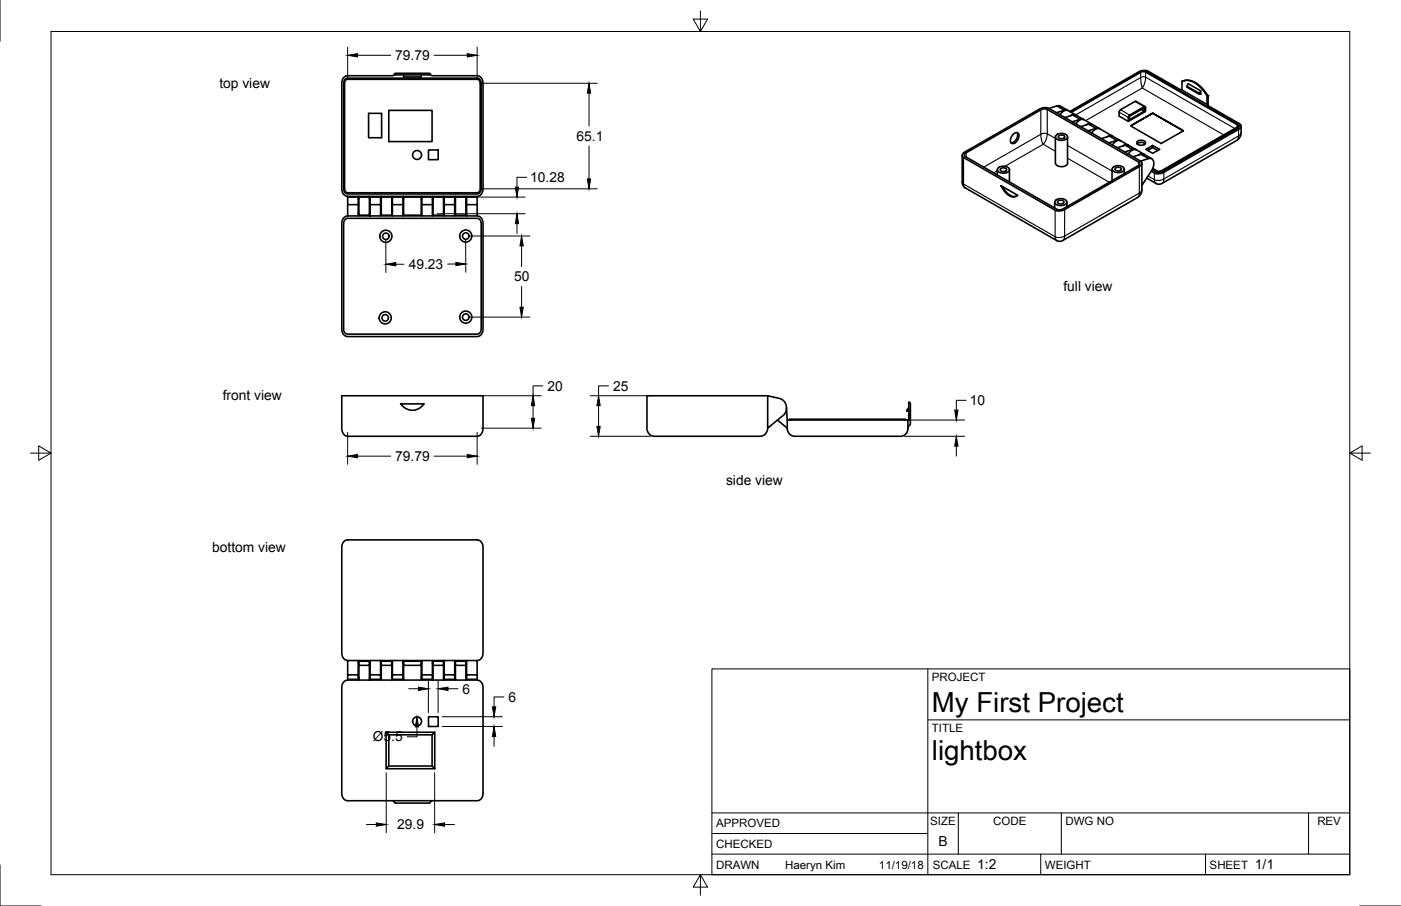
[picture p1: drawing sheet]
<svg xmlns="http://www.w3.org/2000/svg" width="432mm" height="279mm" viewBox="0 0 432 279" stroke-linecap="round" stroke-linejoin="round" font-family="sans-serif">
<!-- layer: Visible -->
<g fill="none" stroke="#000" stroke-width=".5">
<path d="M106.4 24.4l.8-.3h39.9a1.38 1.38 0 0 1 1.2 1.6v32.5a1.49 1.49 0 0 1-1.2 1.6h-39.9a1.47 1.47 0 0 1-1.3-1.6v-32.5zM106.5 24.7l.5-.2h40.1a1.04 1.04 0 0 1 .9 1.2v32.7a1.07 1.07 0 0 1-.9 1h-39.9a1.09 1.09 0 0 1-1-1.2v-32.7zM113.6 35h4v7.5h-4zM119.8 34h13.4v9.7h-13.4zM121.7 22.7l-.8 .7h-13.7a2.04 2.04 0 0 0-1.9 2.3v32.5a2.17 2.17 0 0 0 1.9 2.4h39.9a2.12 2.12 0 0 0 1.8-2.4v-32.5a2.12 2.12 0 0 0-1.8-2.3h-13.8l-.7-.7M121.7 22.7l10.7-.1 .2 .5h-10.9zM124.4 23.1v.6h5.4v-.6M325.7 32.7l-2.4 .7M326.7 35.4a2.14 2.14 0 0 1 2.5-1.3l2.3 1.3M328.1 34l-2.5 .8M329.1 34l-2.6-1.4-.8 .1 2.4 1.3 1 .1M329.9 34.5l21.5-12.3 1.4-.3 28.8 16.4a.61 .61 0 0 1 .3 .7 .61 .61 0 0 1-.6 .4l-23.2 13.4-1.2 .2-1.7-.8"/>
<path d="M330.2 34.6l21.4-12.3 1-.2 28.7 16.4a.47 .47 0 0 1 .2 .5 .47 .47 0 0 1-.4 .3l-23.2 13.4-1 .1-1.6-.9M330.6 35.5l-2.4 .7M331.6 35.5l-.8-.2-.9 .4M331.6 38.2a2.14 2.14 0 0 1 2.5-1.3l2.3 1.3M332.9 36.8l-2.4 .8M333.9 36.8l-2.2-1.3h-1.1l2.3 1.3 1.1 .1M335.5 38.3l-2.4 .8M336.5 38.3l-.8-.2-.9 .4M337.8 39.6l-2.5 .8M338.8 39.6l-2.3-1.3h-1l2.3 1.3 1.1 .1M344.9 34.6v1.2l2.8 1.6M348.5 38.8l9.4 5.5 6.8-4-9.4-5.4 9.4 5.4"/>
<path d="M348.5 38.8l6.8-3.9zM350.1 31.3l2.8 1.6M350.1 31.2l-4.7 2.6-.5 .8M351.8 33.7l.9 .6-4.6 2.6v-1l4.6-2.7v1.1M353.1 33.1l-.2-.3-.3 .1-4.4 2.6-.4 .4-.1 1.5 5.4-3v-1.2M364.3 27.7l-.7-.1-9.7-5.6a3.3 3.3 0 0 0-3 .2l-21.2 12.2M364.3 25.1h.1M364.4 25.1l1.5-.4 1.3 .2 1.4 .6 1.5 1.3 2.2 2.7v3M365.8 26.6l3.9 2.2 .4-.8M366.2 25.8l3.9 2.2v1.1h-.4l-3.9-2.2zM369.7 28.8v.3M372 32.2v-2.6a7.8 7.8 0 0 0-6.7-4.8l-1 .3v2.7l7.7 4.4 .3-.1v.5l9.8 5.6a.92 .92 0 0 1 .4 1 .92 .92 0 0 1-.8 .7l-23 13.2a3.4 3.4 0 0 1-3.9-.3"/>
<path d="M372 29.6l.3-.1v2.6M381.9 38.8l-.1 .4-.5 .4-23 13.3-1.6 .3-1.6-.9M382.5 38.9v2.6l-1 1.6-23.3 13.4a1.92 1.92 0 0 1-1.9 .1l-2.9-1.7M132.1 46.2h3v3h-3zM296.6 47.9v8.2a1.99 1.99 0 0 0 .9 1.9l28.2 16.2a1.87 1.87 0 0 0 1.9-.1l23.4-13.5 .7-1 .2-.8v-8.5M296.8 47.3l23.6-13.7a3.2 3.2 0 0 1 2.9-.2l28.2 16.3a.92 .92 0 0 1 .4 1 .92 .92 0 0 1-.8 .7l-23 13.2a3.3 3.3 0 0 1-2.9 .2l-28.2-16.2-.4-.6zM297.4 47.4l23.6-13.6 1.2-.2 28.8 16.4a.62 .62 0 0 1 .3 .6 .62 .62 0 0 1-.6 .5l-23 13.3a2.14 2.14 0 0 1-2 .1l-28.2-16.2-.3-.4zM307.4 52.3v1.7M307.6 51.9a2.47 2.47 0 0 1 3.5 .3 2.03 2.03 0 0 1-3.2 .9 .78 .78 0 0 1-.3-1.2zM308.3 52.1a1.03 1.03 0 0 1 1.1-.4 1.03 1.03 0 0 1 .8 .9 1.03 1.03 0 0 1-1.1 .4 1.03 1.03 0 0 1-.8-.9zM308.5 57.3l5.2 2.9a2.59 2.59 0 0 1-3.8-.8zM309 57.6a4.3 4.3 0 0 0 4 3l.4-.2"/>
<path d="M311.1 52.3v3.8M312.4 41.3a.94 .94 0 0 1 1.3-.3 .94 .94 0 0 1 .3 1.3 1.95 1.95 0 0 1-2.3 1.8l-.2-1.2zM313.5 40.9a2.4 2.4 0 0 1-1.9 3.2M325.3 42.2v8.1a2.16 2.16 0 0 0 3.7 0v-8.1M325.5 41.7a2.47 2.47 0 0 1 3.5 .3 2.03 2.03 0 0 1-3.1 1 .78 .78 0 0 1-.4-1.3zM326.2 42a1.03 1.03 0 0 1 1.1-.4 1.03 1.03 0 0 1 .8 .8 1.03 1.03 0 0 1-1.1 .4 1.03 1.03 0 0 1-.8-.8zM336.4 41a2.22 2.22 0 0 1 2.6-1.3l3.8 2.2M341.9 42l-2.4 .7M342.7 52.2v3.5M342.9 42l-.8-.2-.9 .4M342.9 44.7a2.14 2.14 0 0 1 2.5-1.3l2.3 1.3M343 51.7a2.47 2.47 0 0 1 3.5 .3 2.03 2.03 0 0 1-3.2 .9 .78 .78 0 0 1-.3-1.2z"/>
<path d="M343.7 51.9a1.03 1.03 0 0 1 1.1-.4 1.03 1.03 0 0 1 .8 .9 1.03 1.03 0 0 1-1.1 .4 1.03 1.03 0 0 1-.8-.9zM344.2 43.3l-2.5 .8M345.2 43.3l-2.3-1.3h-1l2.3 1.3 1.1 .1M346.5 52.2v1.4M346.8 44.8l-2.4 .7M347.7 47.5a2.22 2.22 0 0 1 2.6-1.3l2.2 1.3M347.7 44.8l-.7-.2-.9 .4M349.1 46.1l-2.5 .8M350.1 46.1l-2.3-1.3h-1l2.3 1.3 1.1 .1M350.4 43.7a1.71 1.71 0 0 1 2.7 .3 1.6 1.6 0 0 1-2.8 0zM350.5 44.4a1.94 1.94 0 0 1 2.5 0M351.7 47.6l-2.5 .8"/>
<path d="M352.6 47.6l-.8-.2-.9 .4M354 48.9l-2.5 .8M355 48.9l-2.5-1.4-.8 .1 2.3 1.3a1.36 1.36 0 0 1 1.4 .4 1.36 1.36 0 0 1 .2 1.5l-.7 1.9-3 4.5M355.3 44.9l2.1 1.2-2.1 1.2-2.1-1.2 2.1-1.2v.6l-1.6 .9M355.3 45.5l1.5 .9M106 67.1l1.2-.5h39.9a2.09 2.09 0 0 1 1.8 2.3v32.6a2.08 2.08 0 0 1-1.8 2.3h-39.9a2.08 2.08 0 0 1-1.9-2.3v-32.6l.3-1.2zM106.4 67.7l.8-.4h39.9a1.43 1.43 0 0 1 1.2 1.6v32.6a1.43 1.43 0 0 1-1.2 1.5h-39.9a1.43 1.43 0 0 1-1.3-1.5v-32.6zM107.2 60.8h3.2v2.3h-3.2zM107.2 63.1v3.5M110.4 65.6l.2 .3M110.4 63.1v3.5M110.6 60.8h3.2v5.6h-3.2z"/>
<path d="M110.6 60.6v.2M110.6 61.2l-.2 .3M113.8 60.6v.2M113.8 61.2l.3 .3M114.1 60.8h3.2v2.3h-3.2zM114.1 65.6l-.3 .3M114.1 63.1v3.5M117.3 65.6l.2 .3M117.3 63.1v3.5M117.5 60.8h3.2v5.6h-3.2zM117.5 60.6v.2M117.5 61.2l-.2 .3"/>
<path d="M120.7 60.6v.2M120.7 61.2l.2 .3M120.9 60.8h3.3v2.3h-3.3zM120.9 65.6l-.2 .3M120.9 63.1v3.5M124.2 63.1v3.5M124.2 61.2l.2 .3M124.4 60.8h5.4v5.6h-5.4zM124.4 60.6v.2M124.4 65.6l-.2 .3M129.8 60.6v.2M129.8 65.6l.2 .3"/>
<path d="M130 60.8h3.3v2.3h-3.3zM130 63.1v3.5M130 61.2l-.2 .3M133.3 65.6l.2 .3M133.3 63.1v3.5M133.5 60.8h3.2v5.6h-3.2zM133.5 60.6v.2M133.5 61.2l-.2 .3M136.7 60.6v.2M136.7 61.2l.2 .3M136.9 60.8h3.2v2.3h-3.2zM136.9 65.6l-.2 .3"/>
<path d="M136.9 63.1v3.5M140.1 65.6l.3 .3M140.1 63.1v3.5M140.4 60.8h3.2v5.6h-3.2zM140.4 60.6v.2M140.4 61.2l-.3 .3M143.6 60.6v.2M143.6 61.2l.2 .3M143.8 60.8h3.3v2.3h-3.3zM143.8 65.6l-.2 .3M143.8 63.1v3.5M147.1 63.1v3.5"/>
<path d="M325.1 62.3v1.9M325.3 61.8a2.47 2.47 0 0 1 3.5 .4 2.03 2.03 0 0 1-3.2 .9 .78 .78 0 0 1-.3-1.3zM326 62.1a1.03 1.03 0 0 1 1.1-.4 1.03 1.03 0 0 1 .8 .8 1.03 1.03 0 0 1-1.1 .5 1.03 1.03 0 0 1-.8-.9zM328.8 62.3v1.5M105.3 122h43.6v10a2.2 2.2 0 0 1-1.8 2.5h-39.9a2.2 2.2 0 0 1-1.9-2.5zM123.5 124.5h7.2a4.3 4.3 0 0 1-7.2 0zM236.6 122h-37.2v10a2.38 2.38 0 0 0 2.3 2.5h32.6a2.42 2.42 0 0 0 2.3-2.5M236.6 122l3.5 .8a3.1 3.1 0 0 1 2.3 2.5 3.1 3.1 0 0 1-1.4 3.1l-4.4 3.6zM239.6 129.6l3 2.4M242.4 125.8l.2 3.7M243.4 129.5a.72 .72 0 0 1 1-.2h33.7a.69 .69 0 0 1 1 .2M279.8 129.5v2.5a2.39 2.39 0 0 1-2.3 2.5h-32.5a2.4 2.4 0 0 1-2.4-2.5"/>
<path d="M280.1 125.8l-.6 .6v.4l.5 .1 .1 .2M280.1 126.3l.5 .4v-2.3l-.5-.4v5.5M280.5 126.5v3h-37.9v2.5M280.6 126.7v4.1l-.8 1.2M107.2 208.1h3.2v1.4h-3.2zM107.2 208.1v-4.4h3.2v4.4M107.2 203.7a2.09 2.09 0 0 1-1.9-2.3v-32.6a2.08 2.08 0 0 1 1.9-2.3h39.9a2.08 2.08 0 0 1 1.8 2.3v32.6a2.17 2.17 0 0 1-1.8 2.3M110.4 208.8l.2 .3M110.4 203.7h3.7M110.6 203.9h3.2v1.3h-3.2zM110.6 205.2v4.5h3.2M110.6 209.7h-3.4a2.09 2.09 0 0 0-1.9 2.4v32.5a2.12 2.12 0 0 0 1.9 2.3h39.9a2.04 2.04 0 0 0 1.8-2.3v-32.5a2.17 2.17 0 0 0-1.8-2.4h-3.5"/>
<path d="M110.6 204.4l-.2 .2M113.8 209.7h3.7M113.8 205.2v4.5M113.8 204.4l.3 .2M114.1 208.1h3.2v1.4h-3.2zM114.1 208.1v-4.4h3.2v4.4M114.1 208.8l-.3 .3M117.3 208.8l.2 .3M117.3 203.7h3.6M117.5 203.9h3.2v1.3h-3.2zM117.5 205.2v4.5h3.2M117.5 204.4l-.2 .2"/>
<path d="M120.7 209.7h3.7M120.7 205.2v4.5M120.7 204.4l.2 .2M120.9 208.1h3.3v1.4h-3.3zM120.9 208.1v-4.4h3.3v4.4M120.9 208.8l-.2 .3M124.2 203.7h5.8M124.2 204.4l.2 .2M124.4 203.9h5.4v1.3h-5.4zM124.4 205.2v4.5h5.4M124.4 208.8l-.2 .3M129.8 209.7h3.7"/>
<path d="M129.8 205.2v4.5M129.8 208.8l.2 .3M130 208.1h3.3v1.4h-3.3zM130 208.1v-4.4h3.3v4.4M130 204.4l-.2 .2M133.3 208.8l.2 .3M133.3 203.7h3.6M133.5 203.9h3.2v1.3h-3.2zM133.5 205.2v4.5h3.2M133.5 204.4l-.2 .2M136.7 209.7h3.7M136.7 205.2v4.5"/>
<path d="M136.7 204.4l.2 .2M136.9 208.1h3.2v1.4h-3.2zM136.9 208.1v-4.4h3.2v4.4M136.9 208.8l-.2 .3M140.1 208.8l.3 .3M140.1 203.7h3.7M140.4 203.9h3.2v1.3h-3.2zM140.4 205.2v4.5h3.2M140.4 204.4l-.3 .2M143.6 205.2v4.5M143.6 204.4l.2 .2M143.8 208.1h3.3v1.4h-3.3z"/>
<path d="M143.8 208.1v-4.4h3.3v4.4M143.8 208.8l-.2 .3M119 237.1h15l-.8-.9v-9.6l.8-.8v11.3M119 225.8v11.3l.8-.9h13.4M119.8 226.6h13.4M132.1 221h3v3h-3zM134 225.8h-15l.8 .8v9.6M120.9 246.9l1 .8h10.5l.9-.8"/>
<circle cx="128.5" cy="47.8" r="1.38"/>
<circle cx="118.9" cy="72.9" r="1"/>
<circle cx="118.9" cy="72.9" r="1.87"/>
<circle cx="143.6" cy="72.8" r="1"/>
<circle cx="143.6" cy="72.8" r="1.87"/>
<circle cx="118.7" cy="98" r="1"/>
<circle cx="118.7" cy="98" r="1.87"/>
<circle cx="143.6" cy="97.8" r="1"/>
<circle cx="143.6" cy="97.8" r="1.87"/>
<circle cx="128.5" cy="222.5" r="1.38"/>
</g>
<!-- layer: Visible Narrow -->
<g fill="none" stroke="#000" stroke-width=".35">
<path d="M320.8 33.9v7.5l-17.6 10.2M322.8 33.7v7.6l2.5 1.4M334.6 37.2l17.5-10.1 25.1 14.5M344.9 34.6l2.8 1.6M345.3 33.8l2.9 1.7M349.8 31.3l2.8 1.6M351.6 23.9l.7-.2h.7a4.9 4.9 0 0 1-.9 3.4zM351.6 22.3v1.6l-20.1 11.6M353.1 23.8l27.5 15.8M353.1 22.2v1.6M364.3 25.1a5.1 5.1 0 0 1 5.6 1.7l2.1 2.7M369.9 29l.2 .1"/>
<path d="M372.2 32.1v.4M381.3 38.5v.7M381.3 39.4v.2M381.7 39.9v2l.5-.3 .3-.7M297 48.6v8.2l-.4-.7M297.5 58l-.3-.4-.2-.8 28.2 16.2 .1 .6 .4 .6M297.7 47.1v1.3M307.4 52.6l-1.2 .7M320.8 41.4a2.14 2.14 0 0 1 2-.1l-.1 .3a5 5 0 0 1-1.2 2.9l-.5-1.2zM325.3 46.6l-3.8-2.1-11.8 6.8M329 48.8l12.9 7.4M329 44.9l13.7 7.9"/>
<path d="M351 50v1M351.1 51.4v8.1l.5-.3 .3-.7M355.8 53.4v2l-1.9-1.1M356.3 52.8v.2M358.3 52.7v.2M358.7 53.1v2.1a3.4 3.4 0 0 1-2.9 .2l.2 .9 .3 .3M381.2 43.3l.3-.4 .2-1-23 13.3-.2 1-.3 .3M328.1 64.6v8.2a3.3 3.3 0 0 1-2.9 .2v-8.2M350.6 60.9l.3-.4 .2-1-23 13.3-.2 1-.3 .3"/>
</g>
<!-- layer: Visible -->
<circle cx="372.3" cy="29.5" r=".25" fill="#000"/>
<!-- layer: Border -->
<path d="M0 .1v12.6M15.7 9.7h400.3v260.1h-400.3zM215.9 3.4v6.3l-2.2-3.8h4.4l-2.2 3.8M9.4 139.7h6.3l-3.8-2.2v4.4l3.8-2.2M416 139.7l3.8 2.2v-4.4l-3.8 2.2h6.4M0 266.7v12.7h12.7M215.9 269.8l2.2 3.8h-4.4l2.2-3.8v6.3M419.1 279.4h12.6" fill="none" stroke="#000" stroke-width=".31"/>
<!-- layer: Titleblock -->
<path d="M219.4 206.3h196.6v63.5h-196.6zM286 206.3v63.5M286 222h130M219.4 257.1h66.6M219.4 250.7h196.6M295.4 250.7v12.7M327.1 250.7v12.7M403.3 250.7v12.7M219.4 263.4h196.6M320.8 263.4v6.4M371.6 263.4v6.4" fill="none" stroke="#000" stroke-width=".31"/>
<!-- layer: Dimensions -->
<g fill="none" stroke="#000" stroke-width=".31">
<path d="M107.2 14.5v9.9M110.2 17.1h10.2M133.8 17.1h10.2M147.1 14.5v9.9M148.3 25.7h35.8M181.5 28.7v10.2M148.3 58.2h35.8M162.4 54.7h-3.1v3M181.5 45v10.2M118.9 74.1v9.9M134.7 65.9h27.2M134.7 60.8h27.2"/>
<path d="M143.5 74.1l.1 9.8M144.8 72.8h18.5M159.3 69v3M160.8 75.8v6.4M122 81.5h2.5M140.5 81.4h-2.5M144.8 97.8h18.5M160.8 88.4v6.3M167.3 119h-3v3M187.5 119h-3v3M107.2 133.3v9.9M147.1 133.3v9.9"/>
<path d="M148.3 132h18.5M148.3 122h18.5M164.3 125.1v3.9M181.9 122h18.6M181.9 134.5h18.6M184.5 125.1v6.4M278.8 134.5h18.5M278.8 129.5h18.5M294.7 137.6v3M297.8 123.5h-3.1v3M110.2 140.7h10.2M133.8 140.7h10.2"/>
<path d="M126 212.4h3M132 209.9v9.9M135 209.9v9.9M138.1 212.4h3M155.3 214.9h-3v3.1M119 238.3v18.5M128.5 224.2v3h-3M134 238.3v18.5M136.3 224h18.5M136.3 221h18.5M152.3 227.1v3M112.9 254.3h3.1"/>
<path d="M137 254.3h3.1"/>
</g>
<g fill="#000" stroke="#000" stroke-width=".31">
<path d="M107.2 17.1l3-.5v1zM144 16.6l3.1 .5-3.1 .5zM181.5 25.7l.5 3h-1zM158.8 57.7h1l-.5 3.1zM181 55.2h1l-.5 3zM159.3 65.9l.5 3.1h-1zM160.8 72.8l.5 3h-1zM118.9 81.5l3.1-.5v1zM140.5 80.9l3 .5-3 .5zM160.3 94.7h1l-.5 3.1zM163.8 129h1l-.5 3zM164.3 122l.5 3.1h-1z"/>
<path d="M184 131.5h1l-.5 3zM184.5 122l.5 3.1h-1zM294.7 134.5l.6 3.1h-1.1zM294.2 126.5h1.1l-.6 3zM107.2 140.7l3-.5v1zM144 140.2l3.1 .5-3.1 .5zM129 211.9l3 .5-3 .5zM135 212.4l3.1-.5v1zM151.8 218h1l-.5 3zM128.5 221.1l.5 3.1h-1zM152.3 224l.5 3.1h-1zM116 253.8l3 .5-3 .5z"/>
<path d="M134 254.3l3-.5v1z"/>
</g>
<g font-size="8.5">
<text x="287.2" y="219.5">My First Project</text>
<text x="287.2" y="234.5">lightbox</text>
</g>
<g font-size="4.3">
<text x="121.8" y="18.6">79.79</text>
<text x="67.6" y="27.2">top view</text>
<text x="177.7" y="43.4">65.1</text>
<text x="163.4" y="56.2">10.28</text>
<text x="126" y="83">49.23</text>
<text x="158.4" y="86.8">50</text>
<text x="327.8" y="89.6">full view</text>
<text x="68.7" y="123.4">front view</text>
<text x="168.8" y="120.5">20</text>
<text x="189" y="120.5">25</text>
<text x="298.9" y="124.9">10</text>
<text x="121.8" y="142.2">79.79</text>
<text x="223.8" y="149.6">side view</text>
<text x="65.4" y="170.2">bottom view</text>
<text x="142.5" y="213.9">6</text>
<text x="156.7" y="216.4">6</text>
<text x="114.9" y="228.6">Ø5.5</text>
<text x="122.4" y="255.8">29.9</text>
<text x="289.3" y="261">B</text>
<text x="301.2" y="268.1">1:2</text>
<text x="386.8" y="268.1">1/1</text>
</g>
<g font-size="3.5">
<text x="287.2" y="210.1">PROJECT</text>
<text x="287.2" y="225.8">TITLE</text>
<text x="220.7" y="255.2">APPROVED</text>
<text x="286.7" y="254.5">SIZE</text>
<text x="306.1" y="254.5">CODE</text>
<text x="328.4" y="254.5">DWG NO</text>
<text x="406" y="254.5">REV</text>
<text x="220.7" y="261.5">CHECKED</text>
<text x="220.7" y="267.9">DRAWN</text>
<text x="242" y="267.9">Haeryn Kim</text>
<text x="270.9" y="267.9">11/19/18</text>
<text x="287.5" y="267.9">SCALE</text>
<text x="322" y="267.9">WEIGHT</text>
<text x="372.8" y="267.9">SHEET</text>
</g>
</svg>
